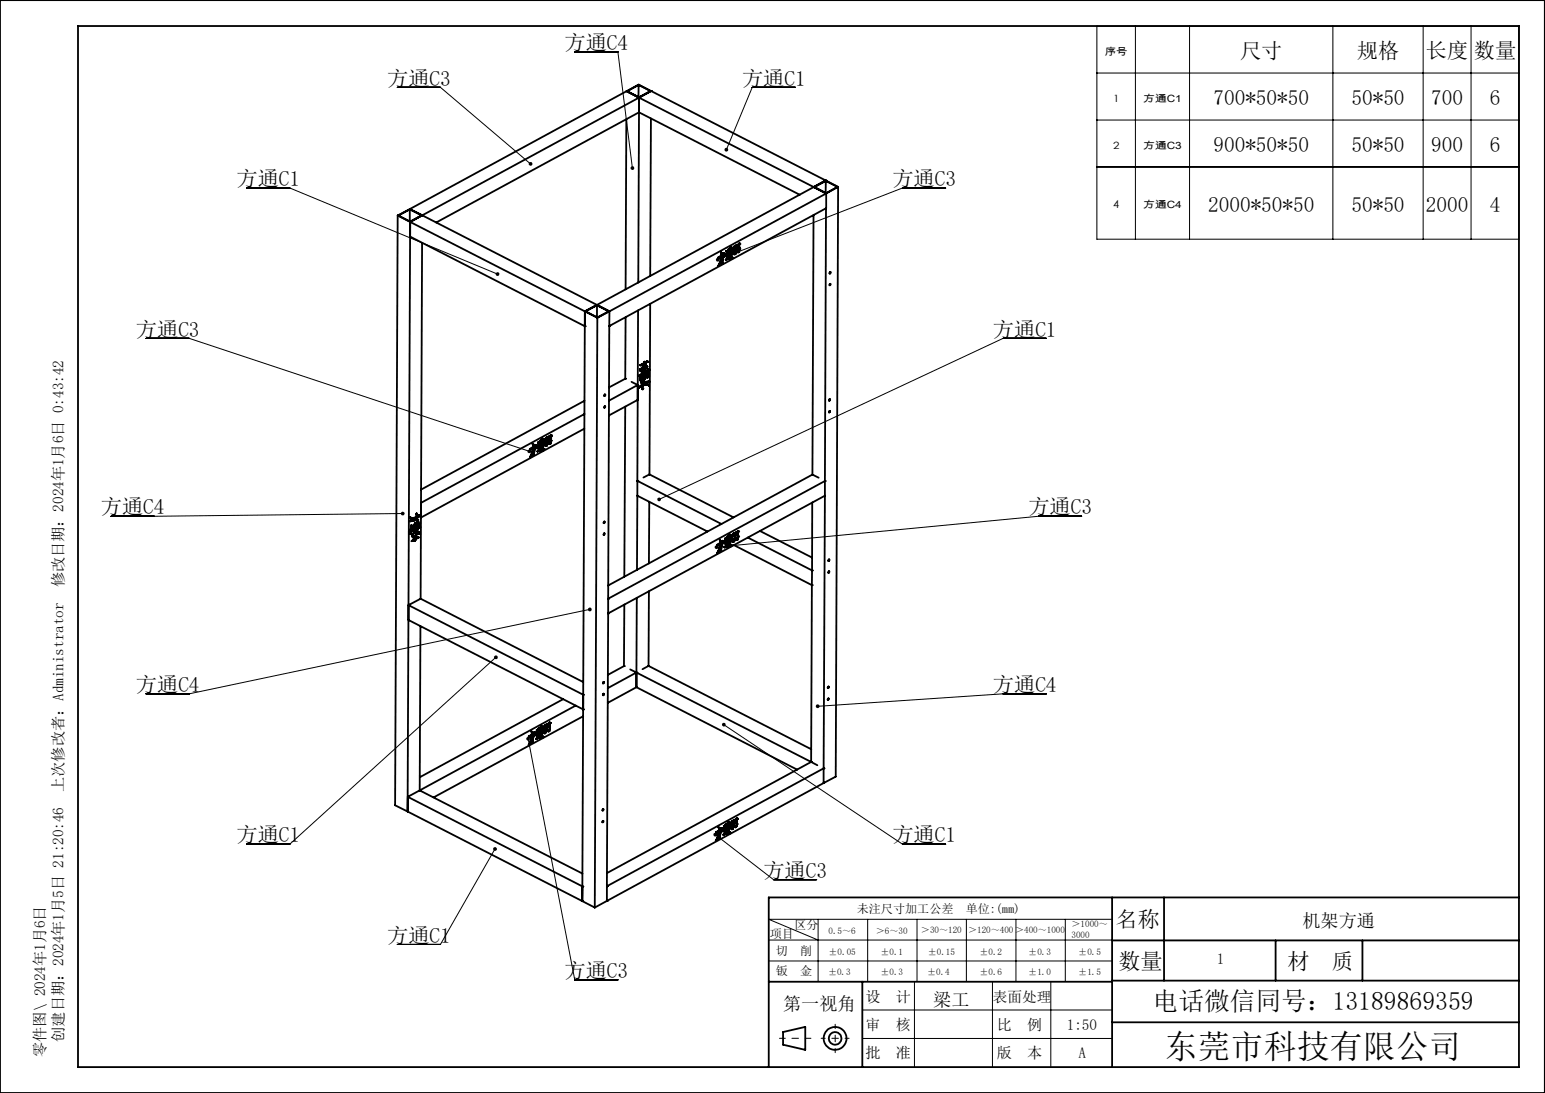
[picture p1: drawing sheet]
<svg xmlns="http://www.w3.org/2000/svg" width="297mm" height="210mm" viewBox="0 0 297 210" stroke-linecap="round" stroke-linejoin="round" font-family="sans-serif">
<g fill="none" stroke="#000" stroke-width=".35">
<path d="M0 0h297v210h-297zM15 5h277v200h-277zM120.4 17.5l2.4 1.3M120.6 17.5l2.2-1.2 2.2 1.2-2.2 1.2zM122.8 16.3l-.1 2.3M122.8 18.8v2.8M122.8 18.8l33.6 17.1M125.2 17.5h.1M125.2 17.5l-46.4 25.1M125.2 17.5l-2.4-1.2-44 23.9M125.2 17.5l33.5 17.2M120.4 22.9l-.1 32.7"/>
<path d="M122.8 21.6l-.1 32.7M122.8 21.6l-38.9 21.1M122.8 21.6l30.9 15.8M125.1 22.8l-.1 30.2M156.4 35.9l2.4 1.3M156.4 35.9l-41.6 22.7M156.6 35.9l2.1-1.1 2.3 1.1-2.2 1.2zM158.7 34.7h.1M158.7 34.7l2.4 1.2M158.7 34.7l-2.3 1.2M158.7 34.8v2.3M158.8 40l-.2 52.4"/>
<path d="M158.8 37.2v2.8l-41.7 22.6M158.8 37.2l-41.6 22.6M161.1 35.9l-2.3 1.3M161.1 35.9l-.4 113.3-2.4 1.3M76.4 41.4l2.4 1.2M76.4 41.4l-.4 113.3 2.4 1.2M76.6 41.4l2.2-1.2 2.2 1.2-2.2 1.2zM78.8 40.2l-2.4 1.2M78.8 40.2l36 18.4M78.8 40.2v2.3M78.8 42.6l-.4 113.3M78.8 42.6v2.9l33.6 17.2v-2.9"/>
<path d="M78.8 42.6l33.6 17.2M81.1 46.7l-.2 68.3M112.4 59.8l2.4 1.3M112.4 59.8l-.5 113.3M112.6 59.8l2.2-1.1 2.2 1.1-2.2 1.2zM114.8 58.6h.1M114.8 58.6l-2.4 1.2M114.8 58.6l2.4 1.2M114.8 58.7v2.3M117.2 59.8l-2.4 1.3M117.2 59.8l-.1 2.8M122.7 59.6l-.2 32.8"/>
<path d="M125 58.4l-.2 32.7M138.1 49.5h.1M138.2 49.5l.4-.3-.2 1.1-.3 .8 .3-.6 .2-.9M138.6 49.2l-.4 .3M138.6 49.6h.1M138.6 49.6l.1 .1M138.7 49.4h.1M138.7 49.6h.1M138.7 49.4v.2M138.7 49.1h.1M138.7 49h.1M138.7 48.6l-.1-.1 .1 .5"/>
<path d="M138.7 50.4l-.1-.1 .1 .4M138.7 48.6h.1M138.7 49.7h.1M138.7 50.4h.1M138.7 48.6v.1M138.7 49.1v.1M138.7 48.9v.1M138.7 48.7v.2M138.7 50.7h.1M138.7 49.2v.2M138.7 48.7h.1M138.7 48.9h.1"/>
<path d="M138.7 49.2h.1M138.9 49.5l-.2 .2M138.9 49.5l-.2 .9M138.9 49.5h.1M139 49.2l-.3 .4M139 49.2h.1M139 49.2v.1M139 49.3l-.3 1.4M139 49.3h.1M139.2 48.8l-.5 .3M139.2 48.8h.1M139.3 48.7h.1"/>
<path d="M139.3 48.7l-.1-.1-1.1 .9M139.3 48.7l-.1 .1M139.6 49.1h.1M139.7 49.8h.1M139.7 48.4h.1M139.7 49.7l-.2 .2 .2-.1M139.7 49.2l.1 .5M139.7 48.3l-.1-.1 .2 .3M139.7 48.3h.1M139.7 49.2h.1M139.8 48.9l-.1 .8M139.8 48.9h.1"/>
<path d="M139.8 49.7h.1M139.8 48.9l-.2 .2M139.8 48.3h.1M139.8 48.7l-.3 .4h.1M139.8 48.3v.1M139.8 48.5v.1M139.8 48.5h.1M139.8 48.4v.1M139.8 48.7h.1M139.8 48.7l.1 .1M139.8 48.4h.1M139.8 48.9l-.1 .3"/>
<path d="M139.9 48.8h.1M139.9 48.8l-.1 .1M140 48h.1M140 49.2v.3M140 49.6v.1M140 48.3l.1 .1M140 48.3v.4M140 49.4h.1M140 49.6h.1M140 48.5v1.2M140 48.5h.1M140.1 49.4h.1"/>
<path d="M140.1 48.7h.1M140.1 48.5v.9M140.1 49.4l-.1 .2M140.1 48h.1M140.1 48.7l.1 .1M140.1 48h-.1M140.1 48l.2 .1M140.1 47.9h.1M140.1 49.1h.1M140.1 48v.1M140.1 48.1l.2 .2-.2 .1M140.2 49.1h.1"/>
<path d="M140.2 48.7h.1M140.2 49h.1M140.2 48.7l-.1 .1M140.2 49v.1M140.2 49l-.1 .1M140.2 48.7v.1M140.2 48.7l-.1 .4M140.2 49l.1 .5M140.2 48.4h.1M140.2 48.4l-.1 .3M140.2 47.8l-.1 .2M140.2 48.4l-.1 .1"/>
<path d="M140.2 48.4l-.2 .1M140.2 47.8h.1M140.3 49.3v.2M140.3 49.3h.1M140.3 49.5h.1M140.3 48.3v.3M140.3 48.6v.3M140.3 49v.3M140.3 49h.1M140.3 48.3h.1M140.3 47.8l-.2 .1M140.3 48.6h.1"/>
<path d="M140.3 48.9h.1M140.3 48.1h.1M140.3 48.2h.1M140.3 48.1v.1M140.4 47.8h.1M140.4 48.9h.1M140.4 48.6h-.1M140.4 47.8h-.1M140.4 48.9l-.1 .1M140.4 48.5h.1M140.4 48.5l-.1 .1M140.4 49.2h.1"/>
<path d="M140.4 47.7l-.2 .1M140.4 47.7l-.1 .4M140.4 48.5v.1M140.4 47.7v.1M140.5 49.2h.1M140.5 48.8v.1M140.5 48.8l-.2 .1M140.5 48.8l-.1 .1M140.5 48.8h.1M140.5 48.9h-.1M140.5 49.4h.1M140.5 49.8h-.8"/>
<path d="M140.5 47.5l-.5 .5M140.5 48.2v1M140.5 47.7l-.2 .4M140.5 47.5h.1M140.5 48.2h.1M140.5 49.8h.1M140.5 48.2l-.2 .1M140.5 47.5v.1M140.5 48h.1M140.5 47.7h.1M140.5 49v.5l-.2-.3h.1M140.5 48l-.2 .2"/>
<path d="M140.5 47.6h.1M140.5 49h.1M140.5 48.2v.8M140.5 48.1h.1M140.5 47.6v.1M140.6 48.1l-.1 .1M140.6 48v.1M140.6 48h.1M140.6 49.7h.1M140.6 49.7l-.1 .1M140.6 47.6l-.1 .1M140.7 49.6h.1"/>
<path d="M140.7 49.6l-.1 .1M140.8 49.5l-1 .2M140.8 49.5h.1M140.8 49.5l-.1 .1M141 48.3l.1 .5M141 48.3h.1M141.1 48.9h.2M141.3 47.3l-.3 .4v.6M141.3 47.3l.2 .5M141.3 47.3h.1M141.3 48.9h.1M141.4 47.3h.1"/>
<path d="M141.4 47.3a.45 .45 0 0 0-.4 .2 .45 .45 0 0 0-.1 .5l.1 .8 .3 .1M141.4 47.3l.1-.1v.6M141.4 47.8h.1M141.5 48.1l-.1 .2a.31 .31 0 0 1 0 .3 .31 .31 0 0 1-.3 .1l-.1-.4M141.5 47.8h.1M141.5 48.1h.1M141.5 48.1l-.2 .8M141.7 48.1h.1M141.7 48.1v.3l.2 .1M141.7 48.1l.1 .3M141.7 47.2h.1M141.8 47.1l-.1 .1"/>
<path d="M141.8 47.1h.1M141.9 47.5h.1M141.9 47.5v.1M141.9 47.1h.1M141.9 47.1h-.1M141.9 48.5h-.1M141.9 47.6v.1M141.9 47.6h.1M141.9 48.5h.1M142 47.5a.5 .5 0 0 1-.2 .9l-.1-.3M142 47.5h.1l.1 .3M142 47.5h.1"/>
<path d="M142 47.5l-.1 .1M142 47.3h.1M142 47.3v.2M142.1 46.9l-.2 .2M142.1 46.9l-.2 .6M142.1 47.4l.1 .4M142.1 46.9h.1M142.1 46.9l-.1 .4M142.1 46.8h.1M142.1 46.8l-.4 .3v.1M142.1 46.8v.1M142.2 47.8l-.3 .7"/>
<path d="M142.2 47.8h.1M156.4 41.3l-.2 49.9M159.6 52.2l-.1 .3M159.6 54.5l-.1 .3M112.4 79.5l-31.5 17.1v2.8l31.4-17M112.4 77l-31.5 17.1M114.8 61.1l-.5 113.3M116.2 78.1l.1 .1-.1 .1zM116.2 75.8l.2 .1-.2 .2zM116.3 75.8l-.2 .3M116.3 78.1l-.2 .2M117.1 62.6h.1"/>
<path d="M117.1 62.6l-.2 52.4M120.2 72.8h.1M120.2 78.1l-.2 32.7M120.2 72.8l-3.1 1.6M120.3 61l-.1 11.8M121.4 73.4l1.2 .6M122.6 74v2.8l-5.5 3M122.6 74l-5.5 3M122.9 72.2h.1M123 72.2l.1 .5M123 72.2h.1M123 72l-.1 .2"/>
<path d="M123 72l.2 .1M123 70.2h.9M123 72h.1M123 72.2l.1 .3M123 72.2h.2M123.1 72l.2 .2M123.1 72.7l-.1 .1M123.1 72.3h.1M123.1 72.7h.1M123.1 72.5h.1M123.1 72.3v.2M123.1 72.5v.1"/>
<path d="M123.1 71.1h.1M123.1 72.6h.1M123.1 73.1h.1M123.1 72.5v.2M123.2 70.9l-.2 .4h.5M123.2 72.2h.1M123.2 70.9h.1M123.2 73h.1M123.2 73l-.1 .1M123.2 70.9h-.1M123.2 72.4h.1M123.2 70.1h.1"/>
<path d="M123.2 72.9v.1M123.2 72.9h.1M123.3 74.1h.1M123.3 74.1l-.4 .4M123.3 72.2h.1M123.3 72.3h.1M123.3 72.9h.1M123.3 72.6h.1M123.3 72.2l-.1 .2M123.3 72.9l-.1 .1M123.3 71.9h.1M123.3 72.1h.1"/>
<path d="M123.3 72.1v.1M123.3 72.9h-.1M123.3 74.1h-.1l-.3 .4M123.3 72.8h.1M123.3 72.8v.1M123.4 73.4h.1M123.4 73.4l-.1 .1 .1 1.3M123.4 72.2h.1M123.4 72.8h.1M123.4 73.4v.6M123.4 72.2l-.2 .2M123.4 72.2l-.1 .1"/>
<path d="M123.4 72.8l.1-.1-.4 .4M123.4 71.8h.1M123.4 71.9h.1M123.4 72.1v.1M123.4 71.9l-.1 .2M123.4 72.8h-.1M123.4 71.8l-.1 .1M123.4 72.1h.1M123.4 74.8h.1M123.4 74.1l.1 .5M123.4 74h.1M123.4 74.1h.1"/>
<path d="M123.4 72.1l.1 .3-.2 .2M123.5 74.1v.5M123.5 71.3h-.3M123.5 71.3h.1M123.5 71.9h.1M123.5 72.7l-.1 .1M123.5 71.9v.5M123.5 71.9v.2l.2-.1M123.5 74.1h.1M123.5 72.1h.1M123.5 74.1h-.1M123.5 74.6h.1"/>
<path d="M123.5 74.6l-.1 .2M123.5 72.4h.1M123.6 72.6h.1M123.6 70.7l-.5 .4M123.6 70.7h.1M123.6 70.7l-.5 .2M123.6 73.6l.2 .3-.4 .1M123.6 73.6h.1M123.7 72.5h.1M123.7 72.6h.1M123.7 72.3l-.4 .3M123.7 72.3h.1"/>
<path d="M123.7 72.5l-.1 .1M123.7 71.7h.1M123.7 72h.1M123.7 72.6l.1 .3M123.7 72.6l.1 .1M123.7 72.6h.2M123.7 71.7l.1 .2M123.8 72.9h.1M123.8 71.7l-.2 .2 .2 .3M123.8 72.2h.1M123.8 71.9h.1M123.8 72h.1"/>
<path d="M123.8 71.7v.3M123.8 72v.1M123.8 72.8h.1M123.8 73.4l-.2 .2M123.8 72.1h.1M123.8 72.6h.1M123.8 72.7h.1M123.8 72.8v.1M123.8 72.1v.1M123.8 72.7v.1M123.8 72.6h-.1M123.8 73.4v.1"/>
<path d="M123.8 73.9h.6l.4 .2M123.8 73.6l.1 .2M123.8 73.6h.1M123.8 73.9h.1M123.9 69.6h.1M123.9 70.4l.2-.1 .3 .1M123.9 72.6h.1M123.9 73.8h.1M123.9 69.6v.1M123.9 70.4v.1M123.9 73.8l-.1 .1M123.9 69.7h.1"/>
<path d="M123.9 69.8h.1M123.9 69.7l-.9 .5M123.9 69.8v.3h-.7M123.9 70.2h.1M123.9 69.8l-.7 .3M123.9 69.5v.1M123.9 69.5h.1M123.9 73.5h.1M123.9 69.5v.2M123.9 73.5l-.1 .1M124 70.4h.2a.25 .25 0 0 1 .1 .2 .25 .25 0 0 1-.2 .2 .7 .7 0 0 1-1 .4v-.1M124 69.7h.1"/>
<path d="M124 70.4h.1M124 71.9h.1M124 69.7v.4M124 71.9l-.2 .1M124 71.9l-.5 .2M124 70.4l-.1 .1M124 70.1h.1M124 72.1h.1M124 71.6v.5M124 71.6h.1M124 71.7h.1M124 72.5h.1"/>
<path d="M124 70.1l-.1 .1M124 72.5l-.1 .1M124 71.6v.1M124 71.7v.1M124 71.5h.1M124 71.8h.1M124 72h.1M124 71.9v.1M124 71.5l-.5 .4M124.1 72h-.1M124.1 72.1h.1M124.1 72h.1"/>
<path d="M124.1 72l-.1 .1M124.1 72.1l-.4 .2M124.1 71.8h.1M124.1 71.8l-.1 .1M124.2 69.6h.1M124.2 69.6l-.2 .1M124.2 70.4h-.2M124.2 71.6h.1M124.3 69.6h-.1M124.3 71.7l-.2 .1M124.3 70.3l.1 .1M124.3 69.6h.1"/>
<path d="M124.3 71.7h.1M124.3 72l-.2 .1M124.3 71.4l-.3 .1M124.3 71.4h.1M124.3 69.5h.1M124.3 72h.1M124.3 71.4l-.1 .2M124.4 70.4a1.2 1.2 0 0 1-.9 .9M124.4 70.4h.1M124.4 69.5h.1M124.4 71.5h.1M124.4 71.7h.1"/>
<path d="M124.4 72h.1M124.4 69.5l-.1 .1M124.4 71.5l-.2 .1M124.4 71.7h-.1M124.4 69.5l-.5 .2M124.4 72.3l-.4 .2M124.4 72.3v.2M124.4 72.5h.1M124.4 71.4h.1M124.4 72.3h.1M124.4 73.6v.1M124.4 73.6h.1"/>
<path d="M124.4 71.4v.1M124.4 71.6h.1M124.4 71.9h.1M124.4 71.6v.1M124.4 71.9l-.1 .1M124.5 72.3v.2M124.5 71.9h-.1M124.5 71.9l-1 .5M124.5 71.6h-.1M124.5 71.6l-.5 .2M124.5 71.3h.1M124.5 71.6h.1"/>
<path d="M124.5 72.3h.1M124.5 71.9h.1M124.5 71.3l-1.1 .5M124.5 72.5h.1M124.5 72.5h-.1M124.5 71.3l-.1 .1M124.5 73.4h.1M124.5 73.4l-.6 .1M124.5 73.4l-.1 .2M124.6 73.9l.1 .2M124.6 70.9v.4l-.2 .9-.4 .3h-.3M124.6 70.9l.1 .1"/>
<path d="M124.6 70.9h.1M124.7 73.3l-.3 .4M124.7 73.3l-.3 .3M124.7 73.3h.1M124.7 73.3l-.9 .1M124.7 71l.1 .1M124.7 71h.1M124.7 74.1h.1M124.8 71.1l-.3 1.2M124.8 74.1h-.1a1.11 1.11 0 0 0-1.2 0M124.8 71.1h.1M159.5 76.7l-.2 .3"/>
<path d="M159.5 78.9l-.2 .3M79 99.5h.7M79 100l.1-.2-.3 .3M79 100h.1M79.7 99.5v.4l-.7 .1M79.7 100l-.9 .1M79.7 99.5h.1M79.7 99.5l.1 .2M79.8 100l-1 .1M79.8 99.7h.1M79.8 99.8h.1M79.8 100h.1"/>
<path d="M79.8 99.7v.1M79.8 99.9v.1M79.8 99.9h.1M79.9 99.8v.1M79.9 99.5h.1M79.9 99.8l-.1 .1M79.9 99.9l-.1 .1M79.9 99.5h-.2M80 99.5h.1M80.1 98.6l-.1 .7a1.32 1.32 0 0 1-1.3 .1l.4 .2 .6-.1M80.1 99.4l.1 .6M80.1 98.6l.1 .6"/>
<path d="M80.1 98.6v.6M80.1 99.4h.1M80.1 99.4l-.1 .1M80.1 99.2l.1 .3M80.1 99.2h.1M80.2 99.5l.1 .4M80.2 99.5h.1M80.2 99.2v.3M80.2 99.3h.1M80.3 99.9h.1M80.3 99.9l-.1 .1M80.3 99.3h.1"/>
<path d="M80.4 99.2l-.1 .1M80.4 99.2h.1M80.5 99.2h.1M80.5 99.2h-.1M80.6 98.9h.1M80.6 98.9l-.4 .4M80.6 98.9l-.1 .3M101.9 86.2v.1M101.9 86.3h.1M102.4 86l-.1 .8-.4 1.1 .5-1.4M102.4 86l-.5 .3M102.4 86l-.4 .3"/>
<path d="M102.4 86h.1M102.4 86.5h.1M102.4 86.4h.1M102.5 85.8h.1M102.5 87.2h.1M102.5 87.2h-.1l.1 .2M102.5 86h.1M102.5 86.2h.1M102.5 86.2l-.1 .2M102.5 85.7v.1M102.5 85.5l.1 .1M102.5 85.4l-.1-.1 .1 .5"/>
<path d="M102.5 86v.2M102.5 85.4h.1M102.5 85.5h.1M102.5 85.7h.1M102.5 85.4v.1M102.5 87.4v.1M102.6 85.6h.1M102.6 85.6l-.1 .1M102.7 86.3l-.2 .2M102.7 86.3l-.1 .9M102.7 86.3h.1M102.7 86.1h.1"/>
<path d="M102.7 86.1l-.3 .3M102.8 86h.1M102.8 86.1h.1M102.8 86v.1M102.8 86.2l-.3 1.3M102.8 86.1v.1M102.8 86.2l-.3 1.2M102.8 86.2h.1M103 85.5l-1.1 .7M103 85.5h.1M103 85.6l-.5 .4M103 85.6h.1"/>
<path d="M103 85.5v.1M103.3 85.9h.1M103.4 85.9h.1M103.4 86.7h-.1M103.4 86.7h.1M103.5 86.1v.4M103.5 86.5l-.2 .2M103.5 85.1l-.1-.1 .2 .3M103.5 85.1h.1M103.5 86v.5M103.5 85.3h.1M103.5 86v.1"/>
<path d="M103.5 85.6h.1M103.5 86.5h.1M103.5 85.6l-.2 .3M103.6 85.5v.1M103.6 85.1h.1M103.6 85.3h.1M103.6 85.7l-.3 .2M103.6 85.7l-.1 .4M103.6 85.7l-.2 .2M103.6 85.5l-.1 .1M103.6 85.1v.1M103.6 85.2h.1"/>
<path d="M103.6 85.2v.1M103.6 85.6l-.1 .5M103.6 85.6h.1M103.6 85.6l-.1 .4M103.7 84.8l.1 .1M103.7 84.8h.1M103.8 86v.5M103.8 84.9h.1M103.8 86.5h.1M103.8 85.2v-.1v.4M103.8 86.4v.1M103.8 86.2h.1"/>
<path d="M103.8 84.8h.1M103.8 85.2h.1M103.8 85.3h.1M103.8 86.4h.1M103.8 85.3l.2-.1zM103.8 85.3v1.1M103.9 85.9h.1M103.9 84.8h.1M103.9 85.6h.1M103.9 84.7h.1M103.9 84.7l-.1 .2M104 85.9h.1"/>
<path d="M104 85.5h.1M104 85.8h.1M104 85.8v.5M104 85.8l-.1 .1M104 85.4l-.1 .2M104 84.7h.1M104 86.3h.1M104 85.5l-.1 .1M104 84.7h-.1M104 85.5v.3M104.1 86.1l-.1 .2M104.1 85.1h.1"/>
<path d="M104.1 85.4h.1M104.1 85.5h.1M104.1 85.7h.1M104.1 85.8h.1M104.1 86.1h.1M104.1 85.1v.6M104.1 85.8v.3M104.1 84.9h.1M104.1 85h.1M104.1 84.9v.1M104.1 84.6h.1M104.1 86h.1"/>
<path d="M104.1 84.6l-.1 .1M104.1 86l.1 .1M104.2 85.7h.1M104.2 85.7l-.1 .1M104.2 84.5h.1M104.2 85.3l-.1 .2M104.2 84.5l-.1 .4h-.2l.2 .1-.3 .2M104.2 84.5l-.1 .1M104.2 86.1h.1M104.2 86.1l.1 .1M104.2 86v.1M104.2 85.3h.1"/>
<path d="M104.2 86h.1M104.2 85.6l-.1 .1M104.2 85.3l-.1 .1M104.2 85.6h.1M104.2 85.6v.1M104.3 86.6l-.9 .1M104.3 85l-.1 1M104.3 86.2h.1M104.3 84.3h.1M104.3 85h.1M104.3 86.6h.1M104.3 84.3l-.6 .5"/>
<path d="M104.3 85l-.2 .1M104.3 84.3l.1 .1M104.3 85.8v.4M104.3 84.5l-.2 .4M104.3 84.5h.1M104.3 84.8h.1M104.3 85.8h.1M104.3 85v.8M104.4 84.9v.1M104.4 84.4h.1M104.4 84.8v.1M104.4 84.9h.1"/>
<path d="M104.4 84.4l-.1 .1M104.4 86.5h.1M104.4 86.5l-.1 .1M104.4 84.8l-.3 .2M104.4 86.4h.1M104.4 86.4v.1M104.5 86.2l.1 .1M104.6 86.2l-.4 .3h-.7M104.6 86.3h.1M104.6 86.3l-.2 .1M104.8 85.1l.1 .5M104.8 85.1h.1"/>
<path d="M104.9 85.6h.1M105 84.2l-.2 .3v.6M105 84.2l.2 .1v.3M105 84.2h.1M105 85.6h.1M105.2 84.1h-.1a1.11 1.11 0 0 0-.3 1.5h.2M105.2 84.1h.1M105.2 84.1v.1M105.2 84.2h.1M105.2 84.2v-.2v.6M105.2 84.9v.2a.38 .38 0 0 1-.3 .5l-.1-.5M105.2 84.6h.1"/>
<path d="M105.3 84.9l-.3 .7M105.3 84.9h-.1M105.5 84.9v.4h.2M105.5 84.9l.1 .3M105.6 84h.1M105.6 84.4h.1M105.6 83.9v.1M105.6 83.9h.1M105.7 83.8h.1M105.7 84.3l-.1 .1M105.7 83.8l-.1 .1M105.7 84.4h.1"/>
<path d="M105.7 85.3h-.1M105.7 85.3h.1M105.7 84.3l.2 .3v.3a.22 .22 0 0 1-.1 .2 .22 .22 0 0 1-.2 .1l-.1-.3M105.7 84.3h.2v.4M105.7 84.3h.1M105.7 84.3v.1M105.8 84.1h.1M105.8 84.1l-.1 .2M105.8 83.7l-.1 .1M105.8 83.7l-.1 .7M105.8 84.3l.1 .4M105.8 83.7h.1"/>
<path d="M105.9 83.6h.1M105.9 83.6l-.4 .3 .1 .1M105.9 83.7l-.1 .4M105.9 83.7h.1M105.9 83.6v.1M105.9 84.7l-.2 .6M105.9 84.7h.1M122.5 92.4h.1M122.5 95.2l-.1 14.3M122.5 92.4l16.2 8.3M122.5 95.2l13.5 6.9M122.5 92.4v2.8"/>
<path d="M124.8 96.4l-.1 11.9M124.8 91.1l16.2 8.3M124.8 91.1l-1.1 .6M156.1 96.5v13.1M156.2 91.2l1.2 .6M156.2 91.2l-39.3 21.3M158.6 92.4h.1M158.6 95.2l-.3 52.4M158.6 92.4v2.8M158.6 95.2l-41.7 22.7M158.6 92.4l-41.7 22.6M78.5 116.3v2.8l33.6 17.2"/>
<path d="M78.5 116.3l33.6 17.2v2.8M78.9 102.5l-.1 .1M79.1 101.2l-.2 1.3M79.1 100.9v.1M79.1 101.2h.1M79.1 101v.2M79.1 101v-.1l-.1 .1a1.7 1.7 0 0 1-.3 1.3l.2 .3M79.1 101.2l-.2 1.4M79.1 101h.1M79.1 101.5v.1M79.1 101.5h.1M79.2 102.1h.1"/>
<path d="M79.2 102v.1M79.2 102h.1M79.2 104h.1M79.2 101.5h.1M79.2 102.9l.1 .2 .4-.1M79.2 101.7l-.1 .1M79.2 102.9l.1 .1M79.2 102.9h.1M79.2 101.5h-.1M79.2 101.8h.1M79.2 101.8l-.2 .4M79.2 101.7l.1 .1"/>
<path d="M79.3 101.8h-.2M79.3 101.8l-.1 .2M79.4 102l-.4 .2M79.4 102h.1M79.4 101.5h.1M79.4 101.5l.1 .1-.4 .2M79.5 101.6h.1M79.5 101.6v.2M79.5 101.6l-.2 .2M79.5 101.6l-.3 .1M79.5 101l-.4 .2M79.5 101h.3"/>
<path d="M79.5 101.3h.1M79.5 101.3l-.1 .2M79.5 101.8h.1M79.5 101h.1M79.5 101.4h.1M79.5 103.4h.1M79.5 101.3l.1 .4M79.5 101.4l.1 .1M79.5 101.5h.1M79.6 103.4v.3l-.4 .3M79.6 101.7h.1M79.6 101.5h.1"/>
<path d="M79.6 101.6h.1M79.6 101.8h.1M79.6 103.7h.1M79.6 103.7l-.4 .3M79.6 103.7v.2M79.6 103.9h.1M79.6 101.7v.1M79.6 103.2h.1M79.6 103.2l-.1 .2M79.6 103.3h.1M79.6 103.7l.1 .1M79.6 103.3v.4"/>
<path d="M79.6 103.2l.8 .1M79.7 103.8h.1M79.7 103l-.4 .1M79.7 103h.1M79.7 103.8l-.1 .1M79.7 102.4l-.5 .5M79.7 102.4l.5-.2a.23 .23 0 0 1 .2 .2 .23 .23 0 0 1-.2 .2l-.3 .2 .5-.3M79.7 102.4h.1M79.7 101.3l.1 .1zM79.8 100.5h.1M79.8 100.5v.4l-.7 .3M79.8 101.2h.1"/>
<path d="M79.8 101.5h.1M79.8 100.5v.2M79.8 101.5v.2M79.8 100.5v.1M79.8 100.6h.1M79.8 101h.1M79.8 101.7h.1M79.8 101.3h.1M79.8 100.6v.1M79.8 100.7v.1M79.8 100.7h.1M79.8 100.9v.1"/>
<path d="M79.8 101.5l.1 .1M79.8 100.8h.1M79.8 100.9h.1M79.9 101.6h.1M79.9 101.6l-.1 .1M79.9 100.8h.1M79.9 100.8l-.1 .1M80 101.1h.1M80 101.7h.1M80 101.1l-.8 .4M80 101.1v.2l-.4 .3M80 101.7l-.6 .3"/>
<path d="M80 101.3v.3l-.8 .4M80 101.3h.1M80 101.3l-.4 .3M80 101.3l-.2 .2M80 101h.1M80 101l.1 .3M80.1 101.7h-.1M80.1 100.7h.1M80.1 101.3h.1M80.1 101.7h.1M80.1 101.3v.2M80.1 101.5l.1 .1"/>
<path d="M80.1 101.5h.1M80.2 100h.1M80.2 101.3h.1M80.2 101.3h-.1M80.2 100.9l-1.1 .6M80.2 100.7h.1M80.2 101.6h.1M80.2 100.9h.1M80.2 100.7h-.1M80.2 101.6l-.1 .1M80.2 100.6v.1M80.2 101.3l.3 .2"/>
<path d="M80.2 100.6h.1M80.2 100.5v.1M80.2 100.9l-.2 .1M80.3 100.6h.1M80.3 101.1h.1M80.3 101.2h.1M80.3 101.2l-.2 .1M80.3 101.1v.1M80.3 101.2l-.1 .1M80.3 103.3h.1M80.3 101l-.2 .3M80.3 101h.1"/>
<path d="M80.3 100.5v.1M80.3 100.5h.1M80.3 103.3h-.7M80.3 103.3l-.7 .4M80.3 102.2l-.6 .2M80.3 102.5h.1M80.3 101v.1M80.4 102.5h.1M80.4 102.5h-.1M80.4 100.3l-.3 .4M80.4 100.3h.1M80.4 102.1l.1 .2"/>
<path d="M80.4 100.3l-.1 .2M80.4 100.7h.1M80.4 100.7l.1 .6h-.3M80.4 103.3h.1M80.5 102.3l-.1 .2M80.5 102.3l-.1-.2a1.11 1.11 0 0 0-1.2 1h.2l.3-.1M80.5 100.7h.1M80.5 100.8h.1M80.5 100.9h.1M80.5 102.3h.1M80.5 103.3l-.9 .4M80.5 100.7v.2"/>
<path d="M80.5 100.9v.3M80.5 101.4v.1M80.5 101h.1M80.5 101.4h.1M80.5 101v.2M80.5 101.2h.1M80.5 101.2l.1 .1M80.6 101.3h.1M80.6 101.3l-.1 .2M80.6 101.3l-.1 .1M80.9 115l31.2 16M80.9 115l-2.4 1.3"/>
<path d="M116.1 102.5h.1l-.1 .3h-.1zM116.1 100.3h.2l-.2 .2zM116.2 100.2l-.2 .3M116.2 102.5l-.2 .3M116.9 117.9h.1M116.9 115h.1M116.9 117.9l-.2 52.4M116.9 115v2.9M120 116.2l-.1 11.8M122.4 114.9l-.1 14.3M124.7 113.6v14.3M137.9 104.7h.1"/>
<path d="M138.4 103.7l.1 .2M138.4 103.7l.1 .5M138.4 105.6l.1 .3M138.4 104.4l-.5 .3M138.4 104.4l-.1 .9-.5 1M138.4 104.9l-.2 .8-.4 .6M138.4 104.4h.1M138.4 104.9h.1M138.4 105.6h.1M138.4 104.9l-.6 1.4M138.4 104.8h.1M138.5 104.2h.1"/>
<path d="M138.5 104.4h.1M138.5 104.6h.1M138.5 104.9h.1M138.5 105.6h.1M138.5 104.6l-.1 .2M138.5 104.1v.1M138.5 103.9v.2M138.5 104.4v.2M138.5 103.9h.1M138.5 104.1h.1M138.5 105.9h.1M138.7 104.7l-.2 .2"/>
<path d="M138.7 104.7l-.2 .9M138.7 104.7h.1M138.7 104.5l-.3 .3M138.7 104.5h.1M138.7 104.5l.1 .1M138.7 104.4v.1M138.8 104.6h.1M138.8 104.6l-.3 1.3M139 104l-.5 .4M139 104h.1M139 104v-.1l-1.1 .8M139.2 104.3h.1"/>
<path d="M139.3 104.3h.1M139.4 105.1l-.1 .1M139.4 105.1h.1M139.5 104.5a.4 .4 0 0 1-.3 .6l.1 .1M139.5 104.5v.4M139.5 103.5h-.1l.2 .2M139.5 103.5h.1M139.5 104.5h.1M139.5 103.5l.1 .1M139.5 104.1h.1M139.5 104.9h.1M139.5 104.1l-.3 .2"/>
<path d="M139.5 104.1l-.2 .2M139.5 104.1v.4M139.6 104h.1M139.6 103.6h.1M139.6 103.7h.1M139.6 104l-.1 .1M139.6 103.6v.1M139.6 104.1l-.1 .4M139.6 104.1h.1M139.7 103.2h.1M139.7 103.2v.1M139.7 103.5l.1 1.4"/>
<path d="M139.7 103.3h.1M139.7 103.5h.1M139.8 104.9h.1M139.8 103.5v.1M139.8 103.7v1.2M139.8 104.6h.1M139.8 104.8v.1M139.8 103.6h.1M139.8 103.7h.1M139.8 104.3h.1M139.8 103.2h.1M139.9 104.3h.1"/>
<path d="M139.9 104.2h.1M139.9 104.2l-.1 .1M139.9 104h.1M139.9 103.2h-.1M139.9 103.1l-.2 .2M139.9 103.1v.1M140 103.6l-.1 .4M140 103.9v.8M140 104.7h.1M140 103.6h.1M140 103.9h.1M140 104.2h.1"/>
<path d="M140 103.3h.1M140 103.9l-.1 .1M140 103.3h-.1l.2 .2-.3 .1M140 103.4h.1M140 103.6l-.2 .1M140 104.2h-.1M140 104.2l-.1 .1M140 104.5v.2M140 103.1h.1M140 103.1h-.1M140 104.5h.1M140.1 104.5l-.1 .2"/>
<path d="M140.1 103.6h.1M140.1 103.8h.1M140.1 103.9h.1M140.1 104.1h.1M140.1 104.2h.1M140.1 103.6v.2M140.1 103.9v.2M140.1 104.2v.3M140.1 104.2l-.1 .3M140.1 103.3h.1M140.1 103.4h.1M140.1 103.3v.1"/>
<path d="M140.1 103h.1M140.1 103l-.2 .2M140.1 104.4l.1 .1M140.1 104.4h.1M140.1 104.4l.2 .3M140.2 103.7l-.1 .1M140.2 104.1h.1M140.2 104.1l-.1 .1M140.2 103.7h.1M140.2 104h.1M140.2 102.9h.1M140.2 102.9l-.1 .1"/>
<path d="M140.2 103.7l-.1 .2M140.2 102.9l-.2 .4M140.2 103.8h-.1M140.2 104.4v.1M140.2 103.7v.1M140.2 104.5h.1M140.2 104l-.1 .1M140.3 105l-.9 .1M140.3 104.1l-.1 .4M140.3 104.7h.1M140.3 102.7h.1M140.3 103.4h.1"/>
<path d="M140.3 105h.1M140.3 102.7l-.6 .5M140.3 103.4l-.2 .2M140.3 103.2l-.2 .2M140.3 103.4v.8M140.3 102.7v.1M140.3 104.2v.5M140.3 102.9l-.2 .4M140.3 102.9h.1M140.3 103.2h.1M140.3 103.5h.1M140.3 104.2h.1"/>
<path d="M140.3 103.3v.2M140.3 103.2v.1M140.3 102.8v.1M140.3 102.8h.1M140.3 103.3h.1M140.4 104.9h.1M140.4 104.9l-.1 .1M140.4 104.8h.1M140.4 104.8v.1M140.5 104.7l-1 .2M140.5 104.7h.1M140.5 104.7l-.1 .1"/>
<path d="M140.8 103.5l.1 .5M140.8 103.5h.1M140.9 104l.2-.1 .2-.5-.3 .7M141 102.6l-.2 .3v.6M141 102.6h.1l.1 .4M141 102.6h.1M141 104.1h-.1M141 104.1h.1M141.1 104.7l15 7.7M141.1 102.5a.34 .34 0 0 0-.3 .1 .34 .34 0 0 0-.1 .4 .82 .82 0 0 0 .2 1.1h.1M141.1 102.5h.1M141.1 102.5l.1 .1"/>
<path d="M141.2 102.6h.1M141.2 102.4v.6M141.2 102.4h.1M141.2 103h.1M141.3 103.3l-.3 .8M141.5 102.3h.1M141.5 103.3l.1 .3M141.5 103.3v.4h.2M141.5 102.3v.1M141.5 102.4h.1M141.6 102.3l-.1 .1M141.6 102.3h.1"/>
<path d="M141.6 102.8h.1M141.7 103.7h-.1M141.7 102.8h.1M141.7 103.7h.1M141.7 102.7h.2v.4M141.7 102.7h.1M141.7 102.5h.1M141.7 102.5v.2M141.8 102.8l.1 .2a.47 .47 0 0 1-.3 .6M141.8 102.8h-.1M141.8 102.5l-.1 .2M141.8 102.2l-.2 .1"/>
<path d="M141.8 102.2l-.2 .6M141.8 102.7l.1 .4M141.8 102.2h.1M141.9 102v.1M141.9 102.2l-.2 .3M141.9 102l-.4 .3M141.9 102.1h.1M141.9 102.2h.1M141.9 102.2l-.1 .3M141.9 102.1v.1M141.9 103.1l-.2 .6M141.9 103.1h.1"/>
<path d="M143.8 103.3l12.3 6.3M146.1 102l10 5.1M156.1 112.4h.1M156.1 112.4l-.2 34M156.1 109.6h.1M156.1 109.6v2.8M159.3 107.5l-.1 .3M159.3 109.7l-.1 .3M80.8 120.3l-.1 31.6M103.7 140h.1M103.7 140h-.1M103.8 139.9h.1"/>
<path d="M103.8 139.9l-.1 .1M103.9 139.7l-.4 .4M103.9 139.8h.1M103.9 139.8l-.1 .1M104 139.8h-.1M104 139.8l-.2 .3M104 139.7v.1M104 139.7l-.1 .1M104 139.6h.1M104 139.6l-.1 .1M104.1 139.7l-.2 .4M104.1 139.7h.1"/>
<path d="M104.1 139.6h.1M104.1 139.6v.1M104.8 139.4l-.3 1M104.8 139.4h.1l.1 .5M104.8 139.4h.1M104.9 139.3h.1M105 139.3a.45 .45 0 0 0-.5 .2 .45 .45 0 0 0 0 .5v.7l.3 .2M105 139.3h.1M105 139.4h.1M105 139.3v.1M105 139.9h.1M105 139.2v.7"/>
<path d="M105 139.2v.2M105.3 139.2h.1M105.4 139.1l-.1 .1M105.4 139.1h.1M105.4 139.6h.1M105.4 139.6v.1M105.4 139.7h.1M105.5 139.5l.2 .1v.3M105.5 139.5h.1M105.5 139.6h.1M105.5 139.6l.2 .2a.47 .47 0 0 1-.3 .6M105.5 139.6l-.1 .1"/>
<path d="M105.6 139.3h.1M105.6 139.3l-.1 .2M105.6 139l-.2 .1M105.6 139l-.2 .6M105.6 139.5l.1 .4M105.6 139h.1M105.6 138.8h.1M105.6 138.8l-.4 .3 .1 .1M105.7 139l-.1 .3M105.7 138.8h.1M105.7 139h.1M105.7 138.8v.1"/>
<path d="M105.7 138.9v.1M105.7 139.9l-.2 .6M105.7 138.9h.1M105.7 139.9h.1M108.3 134.3l-27.6 15M110.7 135.6l-30 16.3M112.1 136.3h.1M112.1 137.6l-28.7 15.6M116 131h.1v.2l-.2 .1zM116 133.3l-.1 .3M116.1 131l-.2 .3M119.9 128h.1"/>
<path d="M119.9 128l-3.1 1.7M121.1 128.6l1.2 .6M122.3 129.2h.1M122.3 129.2v2.8M122.3 132l-5.5 3M122.3 129.2l-5.5 3M122.3 129.2l33.6 17.2M122.3 132l30.9 15.9M124.7 127.9l-1.2 .7M124.7 127.9l31.3 16.1M159.2 131.9l-.1 .3M159.2 134.2l-.1 .2"/>
<path d="M78.4 155.9l33.5 17.2M78.4 153.1l33.6 17.2M78.4 153.1v2.8M80.7 151.9l31.3 15.9M80.7 151.9l-2.3 1.2M101.7 141.6l.5-.4-.1 .9-.5 1 .6-1.4M102.2 141.2l-.5 .4M102.2 141.7h.1M102.2 141.6h.1M102.2 142.4h-.1l.2 .3M102.2 142.4l.1 .1M102.2 141.2h.1"/>
<path d="M102.2 141.5h.1M102.2 142.4h.1M102.2 141.5v.1M102.3 140.7l-.1-.2 .1 .5M102.3 141h.1M102.3 141.2l-.1 .3M102.3 140.7v.2M102.3 140.7h.1M102.3 141.2h.1M102.3 142.5h.1M102.3 140.9h.1M102.3 140.9v.1"/>
<path d="M102.5 141.5l-.3 .2M102.5 141.5l-.3 .9M102.5 141.5h.1M102.5 141.3h.1M102.5 141.3l-.3 .3M102.6 141.4l-.3 1.3M102.6 141.4h.1M102.6 141.3h.1M102.6 141.3v.1M102.8 140.8l-.6 .4M102.8 140.8h.1M102.8 140.7h.1"/>
<path d="M102.8 140.7h-.1l-1.1 .8 .1 .1M102.8 140.7v.1M103.1 141.1h.1M103.2 141.1h.1M103.2 141.9l-.1 .1M103.2 141.9h.1M103.3 141.3v.5M103.3 140.3h.1M103.3 140.4v.1M103.3 141.8l-.2 .2M103.3 141.3h.1M103.3 141.8h.1"/>
<path d="M103.3 140.4l-.1-.1 .2 .2M103.3 140.4h.1M103.3 140.9h.1M103.3 140.9l-.2 .2M103.3 140.9v.4M103.4 140.4h.1M103.4 140.5l-.1 .1M103.4 140.5h.1M103.4 140.4v.1M103.4 140.9l-.1 .4M103.4 140.9h.1M103.4 140.8h.1"/>
<path d="M103.4 140.8l-.1-.1-.3 .4h.1M103.4 140.8v.1M103.5 140.1h.1M103.5 141.6h.1M103.5 141.6v.1M103.6 140.5l-.1-.2v1.3M103.6 141.6l-.1 .1M103.6 141.5h.1M103.6 140h.1M103.6 140.5h.1M103.6 141.6h.1M103.6 140.5v1.1"/>
<path d="M103.6 141.1h.1M103.6 140l-.1 .1M103.6 140.8h.1M103.6 141.2h.1M103.7 141.1h.1M103.7 141.1l-.1 .1M103.7 140.8h.1M103.8 141.1h.1M103.8 141.1l-.2 .1M103.8 140.1h.1M103.8 140.6l-.2 .2M103.8 141.2v.4"/>
<path d="M103.8 140.4h.1M103.8 140.7h.1M103.8 141.6h.1M103.8 140.7l-.1 .1M103.8 140.1h-.1l.1 .1M103.8 140.2v.1M103.8 140.3l-.2 .2M103.8 140.4l-.2 .1M103.8 141l-.2 .1M103.8 141.3v.3M103.8 140.6h.1M103.8 140.9h.1"/>
<path d="M103.8 141.3h.1M103.8 140.4v.9M103.9 140.2h.1M103.9 140.1v.1M103.9 140.3h.1M103.9 140.2v.1M103.9 140.6h.1M103.9 140.6l-.1 .1M103.9 140.9h.1M103.9 140.9l-.1 .1M104 141.3h.1M104 140.9h.1"/>
<path d="M104 140.9h-.2M104 140.5v.1M104 140.5l-.2 .1M104 140.5h.1M104 140.6h.1M104 141.3l-.1-.1 .1 .3M104 140.9h-.1M104 140.6h-.1M104 140.2v1.1M104 141.8l-.8 .1M104 140.2h.1M104 140.2l-.2 .2"/>
<path d="M104 141.8h.1M104.1 141.8l-.9 .1M104.1 140h.1M104.1 140l-.2 .3M104.1 140v.1M104.1 141l-.1 .5M104.1 140.2v.1M104.1 140.2h.1M104.1 140.3h.1M104.1 141h.1M104.1 140.3v.7M104.1 140.1h.1"/>
<path d="M104.1 141.7h.1M104.1 140.1v.1M104.1 141.7v.1M104.2 141.7h.1M104.3 141.5l-1 .3M104.3 141.5h.1M104.3 141.5l-.3 .3M104.5 140.4l.2 .4M104.5 140.4h.1M104.6 140.9h.2M104.8 140.9h.1M105 140.2v.4l-.3 .2"/>
<path d="M105 140.2h.1M105 140.2v.4l-.2 .3M105 140.2l-.2 .7M105.2 140.2l.1 .3h.2M105.2 140.2h.1M105.3 140.2v.2zM105.5 140.5h-.1M105.5 140.5h.1M115.9 157.7l.1 .2-.2 .1zM115.9 157.7l-.1 .3M116 155.4l-.2 .3M137.6 159.9h.1"/>
<path d="M138.1 159.7a3.1 3.1 0 0 1-.5 1.8l.3-.4 .3-1M138.1 159.7l-.4 .3-.1-.1M138.1 159.7l-.4 .3M138.1 159l.2 .1M138.1 159.7h.1M138.2 159.4h.1M138.2 159.6h.1M138.2 159.9h.1M138.2 159.9v.1M138.2 159.6l.1 .1M138.3 159.1l-.2-.2 .1 .5M138.3 159.4h-.1"/>
<path d="M138.3 159.1v.2M138.3 159.7l-.1 .2M138.3 159.1h.1M138.3 159.4h.1M138.3 159.7h.1M138.3 159.3h.1M138.3 159.3v.1M138.5 159.9l-.3 .2M138.5 159.9l-.2 1M138.5 159.7l-.3 .3M138.5 159.7h.1M138.5 159.7l.1 .1"/>
<path d="M138.6 159.8l-.3 1.3M138.6 159.8h.1M138.7 159.1l.1 .1M138.7 159.2l-.5 .4M138.7 159.2h.1M138.8 159.2l-1.2 .7M138.8 159.2h.1M138.8 159.2h-.1M139.1 159.6h.1M139.1 158.7l.2 .3M139.1 159.5h.1M139.1 159.5v.1"/>
<path d="M139.1 158.7h.1M139.2 158.7h.1M139.2 158.8v.1M139.3 159.7v.5M139.3 158.7h.1M139.3 159.7h.1M139.3 158.7v.1M139.3 159.4l-.1 .3a.44 .44 0 0 1-.2 .7l.2-.1M139.3 159h.1M139.3 158.8h.1M139.3 159.4l-.2 .1M139.3 158.8v.2"/>
<path d="M139.4 159.2h-.1l-.2 .4M139.4 159.3l-.1 .4M139.4 159.2v.1M139.4 159.2h.1M139.4 159.3h.1M139.5 158.5h.1M139.6 158.9l-.1-.2v1.4M139.6 159.9h.1M139.6 158.9h.1M139.6 159h.1M139.6 158.5h.1M139.6 159v1"/>
<path d="M139.6 159.6h.1M139.6 158.4h.1M139.6 158.4v.1M139.6 159.2h.1M139.6 158.4l-.1 .1M139.7 158.4h.1M139.7 159.2h.1M139.7 159.6h.1M139.7 158.4h-.1M139.7 159.5h.1M139.7 159.1v.1M139.7 159.5v.1"/>
<path d="M139.7 159.4l-.1 .2M139.7 159.4h.1M139.7 158.8h.1M139.8 159.5v.5M139.8 158.3h.1M139.8 160h.1M139.8 158.6v.1M139.8 158.8v.3l-.2 .1M139.8 159.2v.2M139.8 158.3l-.1 .1M139.8 158.8l-.2 .2M139.8 159.2h-.1"/>
<path d="M139.8 159.5h-.1M139.8 159.7v.3M139.8 158.8h.1M139.8 159h.1M139.8 159.4h.1M139.8 159.7h.1M139.8 158.8v.2M139.8 159.4v.3M139.8 158.5h.1M139.8 158.6h.1M139.8 158.7h.1M139.8 158.5v.2"/>
<path d="M139.9 159.1l-.1 .3 .2-.1M139.9 159.1h.1M139.9 159.7l.1 .2M139.9 159.1h-.1M139.9 159.7h.1M139.9 158.2h.1M139.9 159.3v.1M139.9 158.2l-.1 .1M139.9 159.3l-.1 .1M139.9 158.9l.1 .1M139.9 158.2l-.1 .3h-.1l.1 .2-.2 .2M140 159.3h.1"/>
<path d="M140 159h.1M140 159h-.2M140 159.7h.1M140 159.3l-.1 .1M140 159l-.1 .1M140 158l-.5 .4 .1 .1M140 159.3v.4M140 158h.1M140 158.6h.1M140 158.6v.7M140 159.9h.1M140 158.6l-.2 .2"/>
<path d="M140.1 158.1l-.3 .4M140.1 159.4l-.1 .5M140.1 158.1h.1M140.1 158.4h.1M140.1 158.4l-.3 .3M140.1 158.4v.1M140.1 159.4h.1M140.1 158.6v.1M140.1 158v.1M140.1 158h.1M140.1 158.6h.1M140.1 158.7h.1"/>
<path d="M140.1 158.7v.7M140.1 158.5h.1M140.1 158.5v.1M140.3 159.9l-1 .3M140.3 159.9h.1M140.3 159.9l-.3 .3M140.5 158.8l.1 .4a.48 .48 0 0 0 .4-.6l-.2 .7M140.5 158.8h.1M140.8 157.8l-.3 .3v.7M140.8 157.8l.1 .2v.3M140.8 157.8h.1M140.8 159.3h-.1"/>
<path d="M140.8 159.3h.1M140.9 157.8h.1M140.9 157.8v-.1a1.08 1.08 0 0 0-.3 1.6h.2M140.9 157.6h.1M140.9 157.6l.1 .7M141 158.3h.1M141.2 158.6l.1 .3h.2M141.2 158.6l.1 .2M141.3 157.6h.1M141.4 158h.1M141.4 158v.1M141.4 157.5l-.1 .1"/>
<path d="M141.4 157.5h.1M141.4 158.9l-.1 .1M141.4 158.1h.1M141.4 158.9h.1M141.5 157.9l.1 .1 .1 .3M141.5 158h.1M141.5 157.9h.1M141.5 158l-.1 .1M141.5 158l.1 .1a.45 .45 0 0 1-.3 .7l-.1-.2M141.5 157.8h.1M141.5 157.8v.1M141.6 157.4l-.2 .1"/>
<path d="M141.6 157.4l-.2 .6M141.6 157.9l.1 .4M141.6 157.4h.1M141.6 157.3h.1M141.6 157.3l-.4 .2 .1 .1M141.6 157.4l-.1 .4M141.7 158.3l-.2 .6M141.7 157.3l-.1 .1M141.7 158.3l-.3 .6M141.7 157.3h.1M141.7 158.3h.1M155.9 146.4h.1"/>
<path d="M155.9 146.4l1.2 .6M155.9 146.4l-39.2 21.3M158.3 147.6h.1M158.3 150.5l-44 23.9M158.3 147.6v2.9M158.3 147.6l-41.6 22.7M111.9 173.1h.1M111.9 173.1l2.4 1.3M112 170.3h.1M112 170.3l-.1 2.8M116.7 173.1h.1M116.7 170.3h.1"/>
<path d="M116.7 170.3v2.8M138.2 160.1h.1M138.2 160h.1M138.2 160.9h.1M138.3 161.1h.1M138.3 160.9h-.2l.2 .2M139.2 160.3h.1M139.3 160.2h.1M139.5 160.1h.1M139.6 160l-.1 .1M139.6 160h.1M140 160.2l-.8 .1"/>
<path d="M140 160.2h.1M140.1 160.1h.1M140.2 160.1h.1M213.8 172.4v32.6M223.8 172.4v16M292 172.4h-144.2v32.6M147.8 188.6h66M150.5 198.3l4.3-1v4.4l-4.3-1zM165.8 188.6v16.4M213.8 196.4h78.2M213.8 180.7h78.2M213.8 188.4h78.2"/>
<path d="M245.2 180.7v7.7M261.9 180.7v7.7"/>
<circle cx="159.6" cy="54.7" r=".15"/>
<circle cx="159.6" cy="52.4" r=".15"/>
<circle cx="159.5" cy="79.1" r=".15"/>
<circle cx="159.5" cy="76.8" r=".15"/>
<circle cx="159.4" cy="107.6" r=".15"/>
<circle cx="159.4" cy="109.9" r=".15"/>
<circle cx="116" cy="133.4" r=".14"/>
<circle cx="159.3" cy="132.1" r=".15"/>
<circle cx="159.3" cy="134.3" r=".15"/>
<circle cx="115.9" cy="155.6" r=".15"/>
<circle cx="160.5" cy="199.5" r="1.2"/>
<circle cx="160.5" cy="199.5" r="2.2"/>
</g>
<g fill="none" stroke="#000" stroke-width=".19">
<path d="M76.4 16.8h8.3l17.3 14.7M110.5 10h8.3l2.8 22.3M152.9 16.8h-8.3l-5 12M210.9 5h81.1v41h-81.1zM210.9 14h81.1M218.3 5v41M228.7 5v41M256.2 5v41M273.6 5v41M282.8 5v41M47.4 36.1h8.3l39.9 16.6M181.8 36.1h-8.3l-35.5 13.8"/>
<path d="M210.9 23.1h81.1M210.9 32.1h81.1M28.1 65h8.3l65.3 21.7M201.1 65h-8.3l-66.1 30.9M77.4 98.7l-56.1 .5M207.9 99.2h-8.3l-61.9 5.9M113.4 117.1l-77 16.2h-8.3M95.3 126.3l-39.6 35.9h-8.3M139.1 139.2l34.4 23h8.3M201.1 133.3h-8.3l-35.6 2.4M101.5 141.9l9 46.4h8.3M95.1 163.1l-10.4 18.4h-8.3"/>
<path d="M137.5 160.4l11.2 8.6h8.3M157.3 176.6v12M166.8 176.6v12M176.3 176.6v12M185.8 176.6v12M195.3 176.6v12M204.8 176.6v12M213.8 176.6h-66l9.5 4M147.8 184.6h66M147.8 180.6h66M165.8 194.1h48M165.8 199.5h48"/>
<path d="M175.8 188.6v16.4M190.8 188.6v16.4M202 188.6v16.4"/>
</g>
<path d="M149.8 199.5h6.1" fill="none" stroke="#000" stroke-width=".19" stroke-dasharray="30.5 1.3 1.3 1.3" stroke-dashoffset="29.4"/>
<path d="M163.2 199.5h-5.3M160.6 202.3v-5.5" fill="none" stroke="#000" stroke-width=".19" stroke-dasharray="30.5 1.3 1.3 1.3" stroke-dashoffset="29.7"/>
<g fill="#000">
<path d="M112.3 62.7a.17 .17 0 0 1 .3 0 .17 .17 0 0 1-.3 0zM111.9 133.5a.2 .2 0 0 1 .4 0 .2 .2 0 0 1-.4 0z"/>
<path d="M77.2 98.4a.37 .37 0 0 0 .1 .6 .37 .37 0 0 0 .5-.3h-.4l.4-.1a.37 .37 0 0 0-.6-.2zM137.2 160.2a.36 .36 0 0 0 .2 .5 .36 .36 0 0 0 .4-.4 .36 .36 0 0 0-.5-.2l-.1 .1 .3 .2zM94.9 162.8a.36 .36 0 0 0 0 .6 .36 .36 0 0 0 .6-.1 .36 .36 0 0 0-.1-.5l-.3 .3 .3-.3zM138.9 139l.2 .2-.2-.2a.35 .35 0 0 0 .2 .6 .35 .35 0 0 0 .4-.5 .35 .35 0 0 0-.5-.2zM95.1 126a.36 .36 0 0 0 0 .5 .36 .36 0 0 0 .5 .1 .36 .36 0 0 0 0-.6l-.3 .3 .3-.3zM139.4 28.5h-.1a.36 .36 0 0 0 .2 .6l.1-.3-.1 .3a.36 .36 0 0 0 .5-.4 .36 .36 0 0 0-.6-.2zM95.4 52.4a.35 .35 0 0 0 .1 .6 .35 .35 0 0 0 .5-.2l-.4-.1 .4 .1a.35 .35 0 0 0-.2-.5 .35 .35 0 0 0-.4 .1zM126.4 95.7v.4l.3-.2-.3 .2a.35 .35 0 0 0 .5 .1 .35 .35 0 0 0 .1-.5 .35 .35 0 0 0-.6 0zM101.8 31.2a.36 .36 0 0 0-.1 .5 .36 .36 0 0 0 .6 0l-.3-.2 .3 .2a.37 .37 0 0 0 0-.5 .37 .37 0 0 0-.5 0zM101.3 141.7a.36 .36 0 0 0 0 .6 .36 .36 0 0 0 .5-.3 .36 .36 0 0 0-.3-.4v.3v-.3zM137.7 49.6v.5l.3-.2-.3 .2a.37 .37 0 0 0 .5 .1 .37 .37 0 0 0 .1-.5 .37 .37 0 0 0-.6-.1zM101.5 86.5a.36 .36 0 0 0 .1 .5 .36 .36 0 0 0 .5-.2l-.4-.1 .4 .1a.36 .36 0 0 0-.1-.4 .36 .36 0 0 0-.5 .1zM137.4 104.9v.3l.3-.1-.3 .1a.37 .37 0 0 0 .5 .3 .37 .37 0 0 0 .1-.6 .37 .37 0 0 0-.6 0zM121.4 32a.37 .37 0 0 0-.2 .4 .37 .37 0 0 0 .4 .3v-.4v.4a.37 .37 0 0 0 .3-.5 .37 .37 0 0 0-.5-.2zM113.1 116.8a.36 .36 0 0 0 .2 .6 .36 .36 0 0 0 .4-.4l-.3 .1 .3-.1a.36 .36 0 0 0-.6-.2zM157 135.4l-.2 .3h.4h-.4a.37 .37 0 0 0 .5 .4 .37 .37 0 0 0 .2-.5 .37 .37 0 0 0-.5-.2z"/>
</g>
<text font-size="6.3" x="223.9" y="203.4">东莞市科技有限公司</text>
<text font-size="4.9" x="221.6" y="194.1">电话微信同号：13189869359</text>
<g font-size="4.2">
<text x="214.5" y="178.1">名称</text>
<text x="215" y="186.1">数量</text>
<text x="247.5" y="186.1">材</text>
<text x="256" y="186.1">质</text>
</g>
<g font-size="4.1">
<text x="108.5" y="9.6">方通C4</text>
<text x="238.4" y="11.2">尺寸</text>
<text x="260.8" y="11.2">规格</text>
<text x="274.1" y="11.2">长度</text>
<text x="283.3" y="11.2">数量</text>
<text x="74.4" y="16.4">方通C3</text>
<text x="142.6" y="16.4">方通C1</text>
<text x="233.3" y="20.3">700*50*50</text>
<text x="259.8" y="20.3">50*50</text>
<text x="275.1" y="20.3">700</text>
<text x="286.4" y="20.3">6</text>
<text x="233.3" y="29.3">900*50*50</text>
<text x="259.8" y="29.3">50*50</text>
<text x="275.1" y="29.3">900</text>
<text x="286.4" y="29.3">6</text>
<text x="45.5" y="35.8">方通C1</text>
<text x="171.6" y="35.8">方通C3</text>
<text x="232.3" y="40.7">2000*50*50</text>
<text x="259.8" y="40.7">50*50</text>
<text x="274.1" y="40.7">2000</text>
<text x="286.4" y="40.7">4</text>
<text x="26.1" y="64.7">方通C3</text>
<text x="190.9" y="64.7">方通C1</text>
<text x="19.4" y="98.8">方通C4</text>
<text x="197.7" y="98.8">方通C3</text>
<text x="26.1" y="132.9">方通C4</text>
<text x="190.9" y="132.9">方通C4</text>
<text x="45.5" y="161.9">方通C1</text>
<text x="171.6" y="161.9">方通C1</text>
<text x="146.8" y="168.7">方通C3</text>
<text x="74.4" y="181.1">方通C1</text>
<text x="108.5" y="187.9">方通C3</text>
</g>
<g font-size="3.5">
<text x="250.4" y="178.2">机架方通</text>
<text x="150.5" y="194.1">第一视角</text>
<text x="179.4" y="193.2">梁工</text>
</g>
<g font-size="2.9">
<text x="12.2" y="112.8" transform="rotate(-90 12.2 112.8)">修改日期：2024年1月6日 0:43:42</text>
<text x="12.2" y="152.1" transform="rotate(-90 12.2 152.1)">上次修改者：Administrator</text>
<text x="233.9" y="185.3">1</text>
<text x="166.4" y="192.5">设</text>
<text x="166.4" y="197.9">审</text>
<text x="172.2" y="192.5">计</text>
<text x="172.2" y="197.9">核</text>
<text x="191.6" y="197.9">比</text>
<text x="197.4" y="197.9">例</text>
<text x="205.1" y="197.9">1:50</text>
<text x="8.7" y="203" transform="rotate(-90 8.7 203)">零件图\ 2024年1月6日</text>
<text x="12.2" y="200.1" transform="rotate(-90 12.2 200.1)">创建日期：2024年1月5日 21:20:46</text>
<text x="166.4" y="203.4">批</text>
<text x="172.2" y="203.4">准</text>
<text x="191.6" y="203.4">版</text>
<text x="197.4" y="203.4">本</text>
<text x="207.3" y="203.4">A</text>
</g>
<text font-size="2.8" x="190.9" y="192.5">表面处理</text>
<g font-size="2.3">
<text x="152.7" y="178.6">区分</text>
<text x="164.7" y="175.3">未注尺寸加工公差</text>
<text x="185.6" y="175.3">单位:(mm)</text>
<text x="148" y="180.3">项目</text>
<text x="149.1" y="183.4">切</text>
<text x="153.8" y="183.4">削</text>
<text x="149.1" y="187.4">钣</text>
<text x="153.8" y="187.4">金</text>
</g>
<text font-size="2.1" x="214" y="40">4</text>
<g font-size="1.9">
<text x="212.4" y="10.5">序号</text>
<text x="214" y="19.5">1</text>
<text x="219.8" y="19.5">方通C1</text>
<text x="214" y="28.6">2</text>
<text x="219.8" y="28.6">方通C3</text>
<text x="219.8" y="40">方通C4</text>
</g>
<g font-size="1.7">
<text x="159.3" y="179.4">0.5～6</text>
<text x="168.4" y="179.4">＞6～30</text>
<text x="177" y="179.3">＞30～120</text>
<text x="186.1" y="179.3">＞120～400 ＞400～1000</text>
<text x="206" y="178.2">＞1000～</text>
<text x="159.3" y="183.4">±0.05</text>
<text x="169.3" y="183.4">±0.1</text>
<text x="178.4" y="183.4">±0.15</text>
<text x="188.3" y="183.4">±0.2</text>
<text x="197.7" y="183.4">±0.3</text>
<text x="206" y="180.2">3000</text>
<text x="207.3" y="183.4">±0.5</text>
<text x="159.2" y="187.4">±0.3</text>
<text x="169.3" y="187.4">±0.3</text>
<text x="178.2" y="187.4">±0.4</text>
<text x="188.3" y="187.4">±0.6</text>
<text x="197.7" y="187.4">±1.0</text>
<text x="207.3" y="187.4">±1.5</text>
</g>
</svg>
